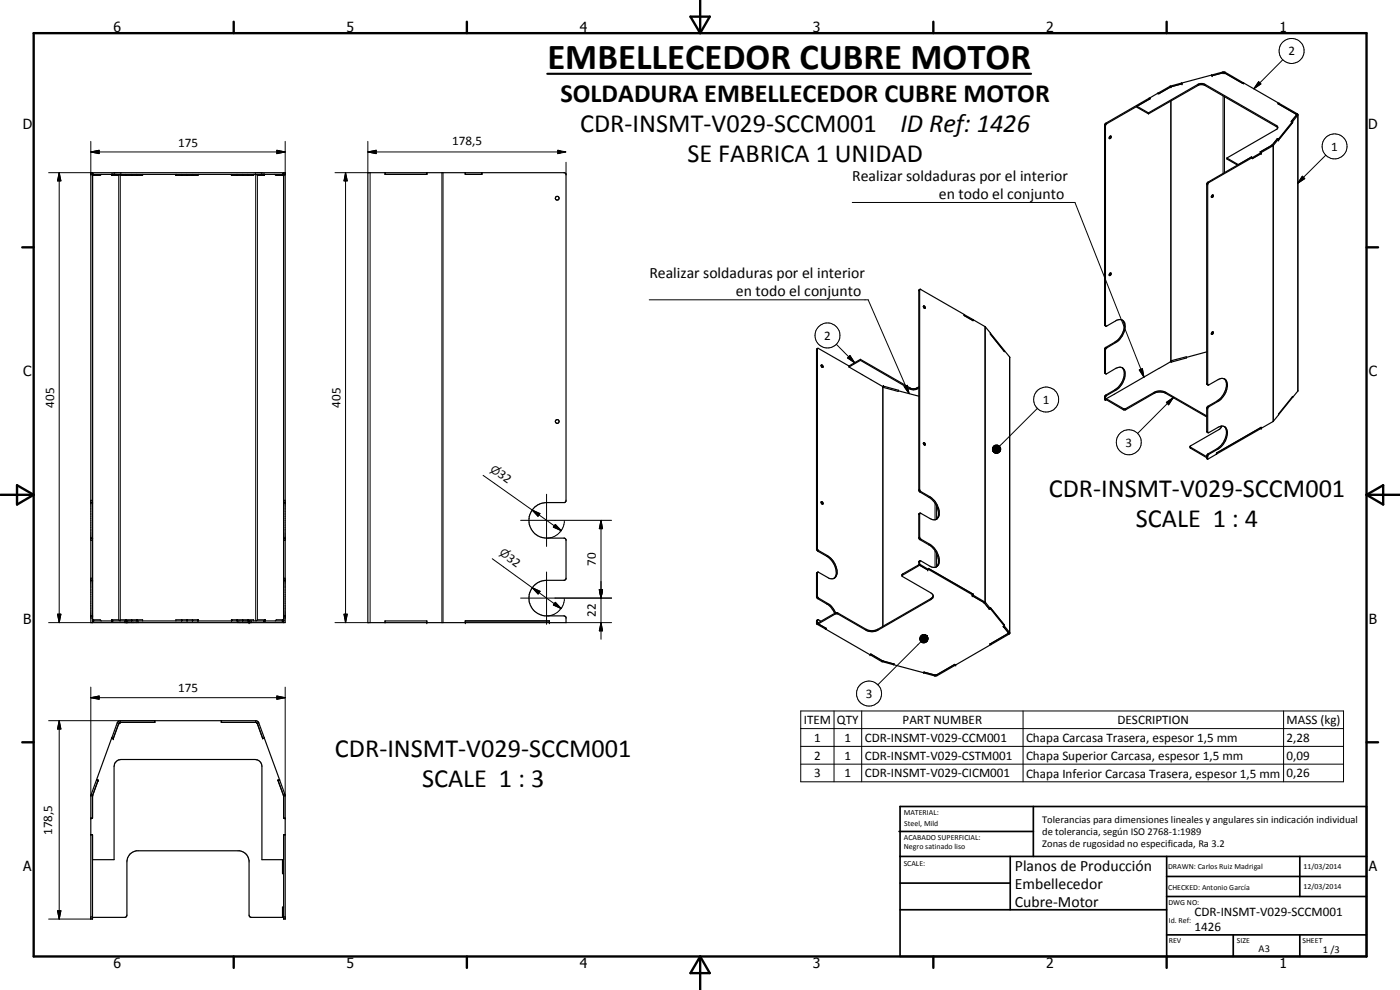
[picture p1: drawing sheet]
<svg xmlns="http://www.w3.org/2000/svg" width="420mm" height="297mm" viewBox="0 0 420 297" stroke-linecap="round" stroke-linejoin="round" font-family="sans-serif">
<g fill="none" stroke="#000" stroke-width=".35">
<path d="M341.2 31.9v.3l3.5 2M341.2 31.9l3.5 2M344.7 33.9l15-8.7 1.2-.1 .7 .2 21.4 12.3 .4 .3v.5M344.7 34.2l15-8.7 1.2-.1 .7 .3 21.6 12.3 .2 .4M344.7 33.9v.3M344.9 29.5l-13 7.5-.4 .5v60.1l.4 .2M344.9 29.5l.3 .1-13.1 7.5-.3 .7v60M344.9 29.5l.3 .1-4 2.3M347.5 27.9l.3 .2M347.5 27.9l-2.6 1.6M351.4 26l-3.6 2.1M354.6 24.9a15.5 15.5 0 0 0-7.1 3"/>
<path d="M354.6 24.9l.1 .2-3.3 .9M354.6 24.9v.1M363.6 22.5l3.5-.9h.5l5.6 3.3-.3 .1M363.6 22.5l-9 2.4M367.1 21.8l-3.3 .9-.2-.2M367.1 21.8h.3M367.4 21.8l5.5 3.2M372.9 25l.3-.1 10.6 6.1M383.4 38.4l-.4 .5-14.8 8.5M383.8 31l5.7 3.4M383.8 31l-.2 .1 5.6 3.3M387.9 36.8h.1"/>
<path d="M387.9 36.5l-4.2 5.2M387.9 36.5v.3l-4.2 5.2M387.9 36.8l-4.2 5.2M389.1 34.3l.1 .2M389.2 34.5l-1.6 1.9 .3 .1M389.5 34.4v82.8l-1.6 2.1M389.5 34.4l-1.6 2.1M27.3 51.8h58.3v135h-58.3zM27.8 51.8v135M27.8 52.3h57.3M27.8 52.3v.3M28.1 52.3l-.3 .3"/>
<path d="M30.4 52.3l-.3 .3h-2.3M33.5 52.3v.3M33.8 52.3l-.3 .3M34.2 51.8v.5M36 52.3l-.4 .3h-2.1M36.1 52.3v.3h6.7v-.3M52.8 52.3v.3h6.7v-.3M69.5 52.3v.3h6.6v-.3M76.9 52.3l.3 .3h2.2M78.6 51.8v.5M79.1 52.3l.3 .3M79.4 52.3v.3"/>
<path d="M82.5 52.3l.3 .3h2.3l-.4-.3M84.8 52.3l.3 .3M85.1 51.8v135M110.4 51.8h59l.4 .3 .1 98.2-.5 .5h-5.4a5.3 5.3 0 0 0-5.3 5.3 5.3 5.3 0 0 0 5.3 5.4h5.4l.5 .5-.1 11.8-.4 .3h-5.4a5.3 5.3 0 0 0-5.3 5.1 5.3 5.3 0 0 0 4.8 5.6h5.9l.5 .5v1.5h-59.5zM115.6 51.8v.5h12.5v-.5M115.6 51.8v.5M139.6 51.8v.5h5v-.5M333 41l.4-.1v.4l-.4 .3zM333.2 40.9l-.3 .5M363.8 58.5h.3v.3l-.4 .5-.2-.4zM363.9 58.5l-.4 .6M368.2 47.4l3.4 2"/>
<path d="M368.2 47.4v.3l3.2 1.8M375.6 47.1l-13.1 7.6-.3 .5v59.9l.3 .4M375.6 47.1l.2 .2M375.6 47.1l.3 .2M375.8 47.3l-13 7.5-.4 .5 .2 60.2M375.8 47.3v.3M375.8 47.5l.1 .1M375.9 47.3v.3M378.2 45.6l.3 .2M378.2 45.6h.1M378.5 45.8v.3M378.5 46.1l-2.7 1.5"/>
<path d="M378.5 46.1l-2.6 1.5M378.5 45.8l-2.6 1.5M381.8 43.6l-3.6 2M383.4 41.6l-1.6 2M383.4 41.6l.3 .1M383.7 41.7a9.7 9.7 0 0 1-5.2 4.1M383.7 41.7v.3M276.1 86.8l-.4 .2v60.2l.3 .3 2.8 1.7a5.6 5.6 0 0 1 2.5 6.2M276.1 86.8l-.1 60.2 .3 .5 2.8 1.6a5.6 5.6 0 0 1 2.5 6.2l-.2 .2M276.1 86.8l13.3 7.6M277.1 92l.2-.3 .2 .2 .2 .3-.2 .3M277.1 92l.4 .5"/>
<path d="M277.1 91.9l.3 .6M289.4 94.4l2.6 1.5v.3l-2.6-1.5zM292 95.9h.1M292 95.9a9.4 9.4 0 0 1 5.3 4v.4l4.1 5.2M297.3 100l4.1 5.2M333 82.1l.4-.1-.2 .7-.3-.1zM333.2 81.9l-.3 .6M336.7 96a2.53 2.53 0 0 1 .8 3.2 6.1 6.1 0 0 1-2.7 3.6l-3 1.9v7.4M336.8 96l-.9-.1-.7 .2-3.4 1.7M336.8 96l.2 .1M336.9 96.2a4.6 4.6 0 0 1-1 5.3l-1.3 1.2-3.1 1.9v7.3l.5 .3 2.8-1.7 1.1-.3 .9 .1M363.8 99.6h.3v.3l-.5 .4-.1-.3z"/>
<path d="M363.9 99.6l-.4 .6M245.4 104.5l-.3 .3v60l.3 .6 2.7 1.5a5.4 5.4 0 0 1 2.5 6.2l-.3 .5M245.4 104.5l-.1 60.2 .3 .5 2.8 1.6a5.8 5.8 0 0 1 2.6 5.9 1.62 1.62 0 0 1-2.6 .6l-2.8-1.6-.3 .1v7.2l.3 .5 3.5 2 1 1.1 .7 1.3M245.4 104.5l9.4 5.3M246.4 109.6l.4 .6M246.5 109.5a.39 .39 0 0 1 .5 .2 .39 .39 0 0 1-.2 .5l-.3-.2zM254.8 110.1l10.2 5.9M254.8 109.8v.3M258.2 107.8l-3.4 2M258.2 108.1l-3.4 2M258.2 107.8l14.9 8.6a2.46 2.46 0 0 0 2.6-.3M258.2 108.1l14.9 8.6a2.59 2.59 0 0 0 2.6-.3"/>
<path d="M258.2 107.8v.3M265 116v.2M265.1 115.9l4.6 1.2-.2 .3-4.5-1.2M265.1 115.9l-.1 .3M265.1 115.9l-.1 .1M269.6 117.3l6.1 1.6M297.3 100.2l4.1 5.3M301.4 105.2l1.7 2v82.8l-5.7 3.4-.3-.1M301.4 105.2v.3M332 119.9l-.2 .2M332 119.6l5.3 3.1h.4l8.7-5a3.8 3.8 0 0 1 3.5 0l12.3 7.1M332 119.9l5.1 3 .6 .1 8.7-5a3.8 3.8 0 0 1 3.5 0l12.3 7.1"/>
<path d="M332 119.6v.3M336.7 110.3a3.6 3.6 0 0 1 0 4.3l-1.4 1.9-3.7 2.2-.1 1.2 .3 .2M336.8 110.3a3.3 3.3 0 0 1 .2 4.5l-1.5 1.8-3.5 2.1-.2 1.4M347.8 110.5l-15.8 9.1M351.4 108.2l4.6-1.1 .1 .3-4.5 1.2M351.4 108.2l.2 .4M351.5 108.5l-3.7 2.1M362.2 105.6l-6.1 1.6M367.4 113.7l.2 .1M367.6 113.8a4.9 4.9 0 0 1-1.3 5.7l-4.1 2.7v7.3l.3 .3M367.7 113.8a4.2 4.2 0 0 1-.9 5.5l-.9 .9-3.4 2.1 .1 7.5M367.7 113.8l-.9-.3-.6 .1-3.6 1.9"/>
<path d="M387.9 119.3h.1M387.9 119.3l-4.2 5.2M387.9 119.3v-.3l-4.2 5.2v.3M277.1 133l.3 .5M277.1 132.9l.4 .7M277.2 132.8l-.1 .1M277.2 132.8l.5 .3-.2 .5M357.2 134l5 3M357.2 134v.5l5 2.8M365.1 136.3l-2.7 1.5M365.1 136.2h.1M366.5 127.9v.2"/>
<path d="M366.6 127.8a1.79 1.79 0 0 1 1.7 2.5 6.4 6.4 0 0 1-2.8 4.4l-2.7 1.6-.4 .5v1M366.6 127.8l-4 2M366.6 127.8l-.6 1-8.8 5.2M367.4 127.9a4 4 0 0 1-.6 5.2l-1.5 1.5-2.9 1.7-.2 .5v.8l.2 .2M378.5 128.5v-.3l-13.4 7.7v.4M378.5 128.5l-13.4 7.7M383.7 124.5a9.9 9.9 0 0 1-5.2 4M27.3 150.8h.5M85.1 150.8h.5M246.4 150.7l.4 .6M246.5 150.5a.39 .39 0 0 1 .5 .3 .39 .39 0 0 1-.2 .5l-.3-.3zM276.1 154l-.4 .2 .1 7.4 3 1.9a5.6 5.6 0 0 1 2.5 6.2l-.2 .3"/>
<path d="M276.1 154l-.1 7.3 .3 .5 2.8 1.5a5.8 5.8 0 0 1 2.5 6.3l-.6 .5M276.1 154l3.3 1.7a1.6 1.6 0 0 0 2-.2M281.3 155.4l-.3 .5M27.3 174.1h.5M27.3 161.5h.5M85.1 174.1h.5M85.1 161.5h.5M245.4 171.7l-.3 .3v7.2l.3 .4 3.8 2.4 1.3 2M275.7 169.5l2.7 1.5 .3-.1M275.7 169.5l-4.9 2.8-.1 .5 8.6 5.1a1.08 1.08 0 0 1 .8 1 1.08 1.08 0 0 1-.8 1l-15.9 9.2a3.8 3.8 0 0 1-3.5 0l-8.6-5-.6 .1-5.1 3M276 169.3v-1h.3l3.4 1.9 1.3-.1M276 169.3l2.6 1.6"/>
<path d="M276 169.3l-.3 .2M276.1 168.3l-.4 .1v1.1M278.4 171l-2.4-1.4-5.3 3.1M278.6 170.6v.3M278.6 170.6l13.4 7.7M278.6 170.6h.1M278.7 170.9l13.3 7.7M280.1 178.7l-.8 .9-15.9 9.2a3.8 3.8 0 0 1-3.5 0l-8.5-4.9h-.7M281.2 170l-.2 .1M292 178.3v.3M292 178.6l3.7 2.1 1.6 1.9-.4 .1M292 178.6l-.3 .1 3.6 2.1"/>
<path d="M292 178.3h.1M27.3 184.8h.5M27.8 186.3h57.3M27.8 186v.3M27.8 186h2.3l.3 .3M27.8 186l.3 .3M33.5 186v.3M33.5 186h2.1l.4 .3M33.5 186l.3 .3M36.1 186.3v-.3h6.7v.3M38.1 186.3v.5M52.8 186.3v-.3h6.7v.3"/>
<path d="M69.5 186.3v-.3h6.6v.3M74.7 186.3v.5M79.5 186l-.3 .3M79.5 186v.3M79.5 186h-2.3l-.3 .3M82.6 186.3l.3-.3h2.2l-.4 .3M85.1 184.8h.5M85.1 186l-.3 .3M115.6 186.8v-.5h12.5v.5M115.6 186.3v.5M139.6 186.8v-.5h25.3v.5M245.1 187.2l2.6 1.5"/>
<path d="M245.3 187l-.2 .2M245.3 187l2.7 1.6M245.4 186l1 .4M245.4 186l-.3 .3v.9M245.4 186l-.1 1M245.6 187.2l2.4 1.4M247.7 188.7l13.4 7.7 .3-.1M247.7 188.7h.1M248 188.6l-.3 .1M250.7 183.9l-5.1 3v.3M261.4 196.3l-.3 .1a14.3 14.3 0 0 0 7 3M261.4 196.3l3.5 2"/>
<path d="M261.4 196.3l3.6 2M264.9 198.3l3.4 1M265 198.3l3.3 .9M268.2 199.4l9 2.4M268.2 199.4h.1M268.3 199.2v.1M268.3 199.3l-.2 .1M268.3 199.2l-.1 .2M286.5 199.4l-5.5 3.2M286.5 199.3l-5.7 3.3M286.5 199.3v.1M286.5 199.4l.3 .1"/>
<path d="M286.5 199.3l.3 .2M286.8 199.5l-6 3.3-3.6-.9M295.2 180.7l.1 .1M295.3 180.8l1.6 1.9M295.3 180.8l1.6 2M296.9 182.7v.1M297.1 193.3l.2 .1M297.1 193.2v.1M297.3 182.7v-.4l4.1 5.3M297.3 182.4l4.1 5.1M297.3 182.7l-.4 .1M297.3 182.7l4.1 5.2"/>
<path d="M297.3 193.4h.1M297.3 193.4l-10.5 6.1M301.4 187.9l1.7 2M301.4 187.9l-.3 .1 1.6 1.9M301.4 187.5v.4M301.4 187.9l-.3 .1 1.5 1.8-.1 .3M302.6 189.8l.1 .2-5.6 3.3M36.1 216.7l-.1 .1M46.4 216.2l.1 .5-10.7 .1-1.8 4.8-.4-.2M66.4 216.2v.5l10.6 .1M66.5 216.2v.5M77 216.8l.2 .2"/>
<path d="M77 216.8l.2 .3M77.2 217.1l1.7 4.5M277.2 201.8v.1M277.3 201.7l3.4 .9M277.3 201.7l-.1 .2M277.3 201.7l-.1 .1M280.7 202.6h.1M281 202.5l-.2 .1M29 233.9l.5 .2-1.7 4.7v6.7h-.5M33.5 221.4l-6.2 17.2v37.2h.5v-25.4h-.5M33.6 221.4l1.6-4.5 .4-.5 .5-.2 41.1 .2 .5 .5 7.9 21.7v37.2h-.5v-25.4h.5M33.6 221.4h-.1"/>
<path d="M78.9 221.6h.1M79.3 221.4h.1M79.3 221.4l-.4 .2M83.4 234.1l.5-.2-.5 .2M83.4 234.1h.1M83.4 234.1l1.7 4.6M83.4 234.1l1.7 4.5M85 238.6h.1M85.1 238.6v6.9h.5M27.3 250.5h.5M27.8 257.9h6.4v-28a2.16 2.16 0 0 1 2.1-2h40.3a2.09 2.09 0 0 1 2 2v28h6.5M84.8 257.9v4.2h.3"/>
<path d="M85.1 250.5h.5M27.8 275.3h9.6l.6-.4 .1-16.3a3.4 3.4 0 0 1 2.9-3.3h30.9a3.4 3.4 0 0 1 2.8 2.8l.1 16.8 .6 .4h9.7M85.1 272.2h-.3v3.1"/>
<circle cx="167.2" cy="59.5" r=".55"/>
<circle cx="167.2" cy="126.5" r=".56"/>
</g>
<g fill="none" stroke="#000" stroke-width=".3">
<path d="M385 17.9l-8.7 8.7M331.5 37.6l.3 .2M331.9 37l.2 .1M351.1 25.9l.3 .1M351.3 25.8l.1 .2M351.4 26h.1M351.4 30.4v78.1M351.4 30.3v78.2M359.5 25.3v.4M361.6 25.3v.4M366.9 21.6l.2 .2M367.1 21.8h.1"/>
<path d="M367.1 28.7v23.3M367.5 21.8h.1M367.5 29v22.8M367.7 21.7l-.2 .1M377.7 24.5l.7 .7-2.1 1.4zM383 37.6v.4M389 34.3h.1M389.1 34.5h.1M389.1 34.5l.4 .1v82.8M389.3 34.1l-.3 .2M14.6 51.8h13.2M17.8 51.8l.5 2.5h-1z"/>
<path d="M17.8 51.8v135M27.3 45.6l2.4-.5v1zM27.3 42.4v10.1h.5M27.3 45.6h58.3M27.8 52.3h.3l-.3 .3zM27.8 52.6l.3-.3h-.3v134h.3l-.3-.3M33.5 52.3h.3l-.3 .3zM35.6 52.6v133.4M36.1 52.6v133.4M36.3 51.8v.5M37.8 52.3v.3M39.4 52.3v.3"/>
<path d="M41.1 52.3v.3M52.9 52.3v.3M54.5 52.3v.3M56.1 52.3v.3M57.7 52.3v.3M71.2 52.3v.3M72.8 52.3v.3M74.4 52.3v.3M76.1 52.3v.3M76.6 51.8v.5M76.7 52.3v134M77.2 52.6v133.4"/>
<path d="M79.1 52.3h.3v.3zM83.1 45.1l2.5 .5-2.5 .5zM84.7 52.3h.4v.3zM84.8 52.3h.3v.3zM84.8 52.3l.3 .3v-.3h-.4l.4 .3M85.1 52.3v134M85.6 42.4v10.1h-.5M103.7 51.8l.5 2.5h-1zM103.7 51.8v135M110.4 45.6l2.5-.5v1zM110.4 42.4v9.4h-9.9M110.4 45.6h57.7"/>
<path d="M111.1 51.8v135M132.6 51.8v135M133 51.8v135M167.4 45.1l2.5 .5-2.5 .5zM168.1 45.3l-.7-.2v1l.7-.2M169.9 48.7v3.8M362.2 55.2l.2 .2M362.5 54.7l.3 .1M381.8 43.6l.2 .1v82.8M381.8 43.5h.1M381.8 43.5l.4 .1v82.8M390.9 52.9l.7 .7-2.1 1.4z"/>
<path d="M397.9 46.6l-8.4 8.4M255.8 60.7h66.8l20.7 52.5M194.8 90h65.8l12.2 28.1M276 87l-.3 .2M295.6 98v82.6l-.3 .2M295.7 98.1v82.6l-.3 .1M331.5 97.5l.3 .1M245.3 104.8l-.2 .1M251 103.3l5.5 5.5M254.4 107.4l.7-.7 1.4 2.1zM255.1 106.7l1.4 2.1-2.1-1.4zM264.9 116v72"/>
<path d="M265 116.2l.1-.3-.1 72M265.1 115.9l-.1 .3zM271.3 116l1-.4 .5 2.5zM273.1 116.4v.3M275.2 116.4v.3M303 107.1v82.6l-.3 .2M331.5 119.1l.3 .2M331.5 111.8l.3 .1M331.5 104.8l.3 .2M331.9 118.5l.2 .2M331.9 104.2l.2 .2M334.6 117l.2 .1"/>
<path d="M334.6 102.7l.2 .1M341.9 111l.9-.4 .5 2.6zM346.4 117.7v.3M349.9 117.7v.3M352.1 119.3l-10.7 10.7M362.2 115.1l.2 .2M297.8 134.7l.4 .9zM297.8 134.9l.4 .7zM297.9 134.4l.3 1.2zM297.9 135.2l.3 .4zM298 134.2l.2 1.4-.3-1.2zM298 135.4l.2 .2z"/>
<path d="M298.1 133.9l.3-.2-.2 1.9zM298.1 133.9l.1 1.7zM298.2 135.6l.5 .3zM298.2 135.6l.7 .4zM298.2 135.6l1 .4zM298.2 135.6l1.3 .3-.3 .1zM298.2 135.6l1.5 .2zM298.2 135.6l1.7 .1-.2 .1zM298.2 135.6l1.9-.1-.2 .2zM298.2 135.6l2.1-.3-.2 .2zM298.2 135.6l2.1-.6v.3zM298.2 135.6l2.1-.9v.3z"/>
<path d="M298.2 135.6l2.1-1.1v.2zM298.2 135.6l2-1.4 .1 .3zM298.2 135.6l1.8-1.6 .2 .2zM298.4 133.7l.2-.1-.4 2zM298.6 133.6l.3-.1-.7 2.1zM298.9 133.5h.2l-.9 2.1zM299.1 133.5h.3l-1.2 2.1zM299.4 133.5l.2 .1-1.4 2zM299.6 133.6l.3 .2-1.7 1.8zM299.9 133.8l.1 .2-1.8 1.6zM311.4 122.5l-11.4 11.4M337.1 122.6v.3"/>
<path d="M337.9 122.6v.3M350 120.7l2.1-1.4-1.4 2.2zM357.3 134.2v.3M362.2 136.8l.2 .1M362.2 129.5l.2 .1M362.2 122.5l.2 .1M362.5 136.2l.3 .1M362.5 121.9l.3 .1M365.3 134.6l.2 .1M365.3 120.3l.2 .1M27.3 150.1h.5M85.1 150.1h.5"/>
<path d="M145 142.6l23.4 16.6M156.2 156.1h27.3M159.7 153l2.3 1.1-.6 .8zM164 148.3v15.7M166.7 157.4l1.7 1.8-2.3-1zM169.4 156.3a5.3 5.3 0 0 1-5.2 5.2M180.4 156.1l.4 2.5h-.9zM180.4 156.1v35.7M276 154.2l-.3 .1M276 146.9l-.3 .1M276.3 147.5l-.2 .1M279.1 149.1l-.3 .1"/>
<path d="M280.6 151v5M281 151.7v4.1M27.3 173.5h.5M27.3 162.1h.5M85.1 173.5h.5M85.1 162.1h.5M147.7 167.6l12 8.7M156.2 179.5h27.3M159.7 176.3l2.4 1.1-.6 .8zM159.7 176.3l8.7 6.3M164 171.6v15.7M169.4 179.6l-.3 1.6-.8 1.4"/>
<path d="M179.9 177h.9l-.4 2.5zM245.3 178.9l-.2 .1M245.3 171.9l-.2 .2M245.3 164.6l-.2 .1M245.6 179.5l-.2 .1M245.6 165.2l-.2 .2M248.4 166.8l-.3 .1M270.8 172.3v.3M276 168.5l-.3 .2M276 161.2l-.3 .1M276.3 161.8l-.2 .1M279.1 163.3l-.3 .2"/>
<path d="M279.3 179.6v.3M280.6 165.3v4.9M281 166v4.1M14.6 186.8h13.2M17.3 184.3h1l-.5 2.5zM27.3 185.5h.5M27.8 186l.3 .3h-.3zM33.5 186l.3 .3h-.3zM37.4 186.3v.5M37.8 186v.3M39.4 186v.3M41.1 186v.3"/>
<path d="M41.4 186.3v.5M54.5 186v.3M56.1 186v.3M57.7 186v.3M59.4 186v.3M69.5 186v.3M71.2 186v.3M71.4 186.3v.5M72.8 186v.3M74.4 186v.3M75.4 186.3v.5M79.5 186v.3h-.3z"/>
<path d="M84.7 186.3l.4-.3v.3zM84.8 186.3l.3-.3v.3zM85.1 186l-.4 .3h.4v-.3l-.3 .3M85.1 185.5h.5M100.5 186.8h9.9M103.2 184.3h1l-.5 2.5zM166.7 180.7l1.7 1.9-2.3-1.1zM168.3 182.6a5.3 5.3 0 0 1-4.1 2.2M169.9 186.8h13.6M180.4 186.8l.4 2.5h-.9zM245.3 186.2l-.2 .2M248.4 181.1l-.3 .1"/>
<path d="M250.7 183.9v.3M251.4 183.9v.3M259.9 188.8v.3M263.4 188.8v.3M264.9 198.3l-.3 .2M264.9 198.3h.1M265 198.3l-.1 .2M276 191.7l2.2-.9-2.2 1.1zM276 191.4l2.2-.6-2.2 .9zM276 191.9l2.2-1.1-2.1 1.4zM276.1 191.1l2.1-.3-2.2 .6zM276.1 192.2l2.1-1.4-1.9 1.6z"/>
<path d="M276.3 190.9l1.9-.1-2.1 .3zM276.3 192.4l1.9-1.6-1.7 1.8zM276.4 192.5l-13 13M276.4 190.7l.2-.2 1.6 .3zM276.4 190.7l1.8 .1-1.9 .1zM276.6 190.5l1.6 .3zM276.9 190.5l1.3 .3zM277.1 190.4l1.1 .4zM277.4 190.4l.8 .4zM277.7 190.5l.5 .3zM278.2 190.8l-1.5 2-.2-.2zM278.2 190.8l-1.3 2.1-.2-.1z"/>
<path d="M278.2 190.8l-1 2.1h-.3zM278.2 190.8l-.7 2.1h-.3zM278.2 190.8l-.4 2-.3 .1zM278.2 190.8l-.2 1.9-.2 .1zM278.2 190.8v1.7l-.2 .2zM278.2 190.8v1.7zM278.2 190.8l.3 1.2-.2 .3zM278.2 190.8l.3 1.2zM278.2 190.8l.3 1zM278.2 190.8l.3 .7zM278.2 190.8l.2 .4zM278.2 190.8l.1 .2z"/>
<path d="M295.3 180.8h.1M302.6 190.1l.2 .1M302.6 189.7v.1M302.6 190v.1M14.6 216.2h31.9M17.8 216.2l.5 2.5h-1zM17.8 216.2v59.6M27.3 209.3l2.4-.5v1zM27.3 206.2v32.6h.5M27.3 209.3h58.3M35.2 216.9l.4 .2M36.1 216.2v.5"/>
<path d="M76.7 216.2v.5M77.7 216.9l-.5 .2M83.1 208.8l2.5 .5-2.5 .5zM85.6 206.2v32.6h-.5M240.3 213.3h162.9v21.3h-162.9zM240.3 218.6h162.9M250.3 213.3v21.3M258.6 213.3v21.3M280.6 202.6h.1M280.6 202.6l-.2 .2M281 202.5l.3 .2M281 202.5h.1"/>
<path d="M307 213.3v21.3M385.2 213.3v21.3M27.3 238.5l.5 .1M85.5 238.5l-.4 .1M240.3 223.9h162.9M240.3 229.3h162.9M14.6 275.8h12.7M17.3 273.3h1l-.5 2.5zM27.3 275.1h.5M85.1 275.1h.5"/>
<circle cx="387.6" cy="15.3" r="3.7"/>
<circle cx="400.5" cy="43.9" r="3.7"/>
<circle cx="248.3" cy="100.7" r="3.7"/>
<circle cx="314" cy="119.9" r="3.8"/>
<circle cx="338.8" cy="132.7" r="3.7"/>
<circle cx="260.8" cy="208.1" r="3.7"/>
</g>
<g fill="#000">
<circle cx="344.9" cy="29.5" r=".18"/>
<circle cx="347.5" cy="27.9" r=".18"/>
<circle cx="354.7" cy="25.1" r=".18"/>
<circle cx="363.6" cy="22.5" r=".18"/>
<circle cx="363.8" cy="22.7" r=".18"/>
<circle cx="373.2" cy="24.9" r=".18"/>
<circle cx="383.8" cy="31" r=".18"/>
<circle cx="387.6" cy="36.4" r=".18"/>
<circle cx="27.3" cy="51.8" r=".18"/>
<circle cx="27.8" cy="51.8" r=".18"/>
<circle cx="85.1" cy="52.6" r=".18"/>
<circle cx="85.1" cy="51.8" r=".18"/>
<circle cx="85.6" cy="51.8" r=".18"/>
<circle cx="128.1" cy="51.8" r=".18"/>
<circle cx="139.6" cy="51.8" r=".18"/>
<circle cx="144.6" cy="51.8" r=".18"/>
<circle cx="375.6" cy="47.1" r=".18"/>
<circle cx="378.5" cy="46.1" r=".18"/>
<circle cx="383.4" cy="41.6" r=".18"/>
<circle cx="383.7" cy="42" r=".18"/>
<circle cx="289.4" cy="94.4" r=".18"/>
<circle cx="297.3" cy="100" r=".18"/>
<circle cx="265" cy="116" r=".18"/>
<circle cx="301.4" cy="105.2" r=".18"/>
<circle cx="378.5" cy="128.5" r=".18"/>
<circle cx="27.3" cy="150.8" r=".18"/>
<circle cx="27.8" cy="150.8" r=".18"/>
<circle cx="85.1" cy="150.8" r=".18"/>
<circle cx="85.6" cy="150.8" r=".18"/>
<circle cx="27.3" cy="174.1" r=".18"/>
<circle cx="27.3" cy="161.5" r=".18"/>
<circle cx="27.8" cy="174.1" r=".18"/>
<circle cx="27.8" cy="161.5" r=".18"/>
<circle cx="85.1" cy="174.1" r=".18"/>
<circle cx="85.1" cy="161.5" r=".18"/>
<circle cx="85.6" cy="174.1" r=".18"/>
<circle cx="85.6" cy="161.5" r=".18"/>
<circle cx="278.4" cy="171" r=".18"/>
<circle cx="291.8" cy="178.7" r=".18"/>
<circle cx="27.3" cy="184.8" r=".18"/>
<circle cx="27.8" cy="184.8" r=".18"/>
<circle cx="74.7" cy="186.3" r=".18"/>
<circle cx="74.7" cy="186.8" r=".18"/>
<circle cx="85.1" cy="186" r=".18"/>
<circle cx="85.1" cy="184.8" r=".18"/>
<circle cx="85.6" cy="184.8" r=".18"/>
<circle cx="128.1" cy="186.8" r=".18"/>
<circle cx="139.6" cy="186.8" r=".18"/>
<circle cx="164.9" cy="186.8" r=".18"/>
<circle cx="261.1" cy="196.4" r=".18"/>
<circle cx="286.8" cy="199.5" r=".18"/>
<circle cx="301.1" cy="188" r=".18"/>
<circle cx="301.4" cy="187.6" r=".18"/>
<circle cx="35.6" cy="217.1" r=".18"/>
<circle cx="36.1" cy="216.7" r=".18"/>
<circle cx="277.3" cy="201.7" r=".18"/>
<circle cx="27.8" cy="238.6" r=".18"/>
<circle cx="29" cy="233.9" r=".18"/>
<circle cx="29.5" cy="234.1" r=".18"/>
<circle cx="34" cy="221.6" r=".18"/>
<circle cx="83.9" cy="233.9" r=".18"/>
<circle cx="85.1" cy="238.8" r=".18"/>
<circle cx="27.3" cy="245.5" r=".18"/>
<circle cx="85.6" cy="245.5" r=".18"/>
</g>
<g fill="#000">
<path d="M377.7 24.5l.7 .7-2.1 1.4zM17.8 51.8l.5 2.5h-1zM27.8 52.3h.3l-.3 .3zM27.3 45.6l2.4-.5v1zM33.5 52.3h.3l-.3 .3zM79.1 52.3h.3v.3zM83.1 45.1l2.5 .5-2.5 .5zM84.7 52.3h.4v.3zM84.8 52.3h.3v.3zM103.7 51.8l.5 2.5h-1zM110.4 45.6l2.5-.5v1zM167.4 45.1l2.5 .5-2.5 .5z"/>
<path d="M390.9 52.9l.7 .7-2.1 1.4zM255.1 106.7l1.4 2.1-2.1-1.4zM265.1 115.9l-.1 .3zM271.3 116l1-.4 .5 2.5zM341.9 111l.9-.4 .5 2.6zM298.2 135.6l.5 .3zM298.2 135.6l.7 .4zM298.2 135.6l1 .4zM298.2 135.6l1.3 .3-.3 .1zM298.2 135.6l1.5 .2zM298.2 135.6l1.7 .1-.2 .1zM298.2 135.6l1.9-.1-.2 .2z"/>
<path d="M298.2 135.6l2.1-.6v.3zM298.2 135.6l2.1-.9v.3zM298.2 135.6l2.1-1.1v.2zM298.2 135.6l2-1.4 .1 .3zM298.2 135.6l1.8-1.6 .2 .2zM299.9 133.8l.1 .2-1.8 1.6zM299.6 133.6l.3 .2-1.7 1.8zM299.4 133.5l.2 .1-1.4 2zM299.1 133.5h.3l-1.2 2.1zM298.9 133.5h.2l-.9 2.1zM298.6 133.6l.3-.1-.7 2.1zM298.1 133.9l.3-.2-.2 1.9z"/>
<path d="M298.1 133.9l.1 1.7zM298 134.2l.2 1.4-.3-1.2zM297.9 134.4l.3 1.2zM297.8 134.7l.4 .9zM297.8 134.9l.4 .7zM297.9 135.2l.3 .4zM298 135.4l.2 .2zM350 120.7l2.1-1.4-1.4 2.2zM159.7 153l2.3 1.1-.6 .8zM166.7 157.4l1.7 1.8-2.3-1zM180.4 156.1l.4 2.5h-.9zM159.7 176.3l2.4 1.1-.6 .8z"/>
<path d="M179.9 177h.9l-.4 2.5zM17.3 184.3h1l-.5 2.5zM27.8 186l.3 .3h-.3zM33.5 186l.3 .3h-.3zM79.5 186v.3h-.3zM84.7 186.3l.4-.3v.3zM84.8 186.3l.3-.3v.3zM103.2 184.3h1l-.5 2.5zM166.7 180.7l1.7 1.9-2.3-1.1zM180.4 186.8l.4 2.5h-.9zM277.7 190.5l.5 .3zM277.4 190.4l.8 .4z"/>
<path d="M277.1 190.4l1.1 .4zM276.9 190.5l1.3 .3zM276.6 190.5l1.6 .3zM276.4 190.7l.2-.2 1.6 .3zM276.4 190.7l1.8 .1-1.9 .1zM276.1 191.1l2.1-.3-2.2 .6zM276 191.4l2.2-.6-2.2 .9zM276 191.7l2.2-.9-2.2 1.1zM276 191.9l2.2-1.1-2.1 1.4zM276.1 192.2l2.1-1.4-1.9 1.6zM276.3 192.4l1.9-1.6-1.7 1.8zM278.2 190.8l-1.5 2-.2-.2z"/>
<path d="M278.2 190.8l-1.3 2.1-.2-.1zM278.2 190.8l-1 2.1h-.3zM278.2 190.8l-.7 2.1h-.3zM278.2 190.8l-.4 2-.3 .1zM278.2 190.8v1.7l-.2 .2zM278.2 190.8v1.7zM278.2 190.8l.3 1.2-.2 .3zM278.2 190.8l.3 1.2zM278.2 190.8l.3 1zM278.2 190.8l.3 .7zM278.2 190.8l.2 .4zM278.2 190.8l.1 .2z"/>
<path d="M17.8 216.2l.5 2.5h-1zM27.3 209.3l2.4-.5v1zM83.1 208.8l2.5 .5-2.5 .5zM17.3 273.3h1l-.5 2.5z"/>
</g>
<g fill="none" stroke="#000" stroke-width=".71">
<path d="M10.1 9.9h400v277.1h-400zM70.1 6.5v3.4M140.1 6.5v3.4M207.2 5h5.8l-2.9 4.9zM210.1 0v9.9M280.1 6.5v3.4M350.1 6.5v3.4M6.7 74.2h3.4M410.1 74.2h3.5M.1 148.5h10M5.1 145.6l5 2.9-5 2.9zM410.1 148.5h10"/>
<path d="M410.1 148.5l5-2.9v5.8zM6.7 222.7h3.4M410.1 222.7h3.5M70.1 287v3.4M140.1 287v3.4M210.1 287v10M210.1 287l2.9 5h-5.8zM280.1 287v3.4M350.1 287v3.4"/>
</g>
<g fill="none" stroke="#000" stroke-width=".51">
<path d="M269.8 249.5h40.3M270.1 242h140v45h-140zM270.1 257h140M303.2 257v16M310.1 242v15M350.1 257v30M390.1 257v12M270.1 265h33.1M270.1 273h80M350.1 269h60M350.1 263h60M350.1 280.5h60"/>
<path d="M370.1 280.5v6.5M390.1 280.5v6.5"/>
</g>
<path d="M164.2 22.1h145.2" fill="none" stroke="#000" stroke-width=".63"/>
<path d="M298.2 135.4h2.1M298.4 133.6v2M276.1 190.9h2.1M278 190.8v2" fill="none" stroke="#000" stroke-width=".38"/>
<text font-size="11" x="164.3" y="20.6">EMBELLECEDOR CUBRE MOTOR</text>
<g font-size="7.9">
<text x="168.2" y="30.6">SOLDADURA EMBELLECEDOR CUBRE MOTOR</text>
<text x="174.1" y="39.7">CDR-INSMT-V029-SCCM001</text>
<text x="270.2" y="39.7">ID Ref: 1426</text>
<text x="206.3" y="48.6">SE FABRICA 1 UNIDAD</text>
<text x="314.7" y="149.2">CDR-INSMT-V029-SCCM001</text>
<text x="340.9" y="158.2">SCALE 1 : 4</text>
<text x="100.5" y="227">CDR-INSMT-V029-SCCM001</text>
<text x="126.6" y="236">SCALE 1 : 3</text>
</g>
<g font-size="4.7">
<text x="255.8" y="54.2">Realizar soldaduras por el interior</text>
<text x="281.8" y="59.6">en todo el conjunto</text>
<text x="194.9" y="83.4">Realizar soldaduras por el interior</text>
<text x="220.8" y="88.8">en todo el conjunto</text>
<text x="304.6" y="261.2">Planos de Producción</text>
<text x="304.6" y="266.6">Embellecedor</text>
<text x="304.6" y="272">Cubre-Motor</text>
</g>
<g font-size="4.2">
<text x="34" y="9.6">6</text>
<text x="104" y="9.6">5</text>
<text x="174" y="9.6">4</text>
<text x="244" y="9.6">3</text>
<text x="314" y="9.6">2</text>
<text x="384" y="9.6">1</text>
<text x="6.8" y="38.7">D</text>
<text x="410.6" y="38.7">D</text>
<text x="7" y="112.9">C</text>
<text x="410.8" y="112.9">C</text>
<text x="7" y="187.1">B</text>
<text x="410.8" y="187.1">B</text>
<text x="7" y="261.4">A</text>
<text x="410.8" y="261.4">A</text>
<text x="34" y="290.4">6</text>
<text x="104" y="290.4">5</text>
<text x="174" y="290.4">4</text>
<text x="244" y="290.4">3</text>
<text x="314" y="290.4">2</text>
<text x="384" y="290.4">1</text>
</g>
<g font-size="3.9">
<text x="386.7" y="16.6">2</text>
<text x="53.5" y="44.1">175</text>
<text x="135.7" y="43.5">178,5</text>
<text x="399.5" y="45.2">1</text>
<text x="247.3" y="101.9">2</text>
<text x="16.2" y="122.3" transform="rotate(-90 16.2 122.3)">405</text>
<text x="102.2" y="122.3" transform="rotate(-90 102.2 122.3)">405</text>
<text x="313" y="121.2">1</text>
<text x="337.8" y="134">3</text>
<text x="149.2" y="143" transform="rotate(35 149.2 143)">32</text>
<text x="151.9" y="168" transform="rotate(36 151.9 168)">32</text>
<text x="178.8" y="169.8" transform="rotate(-90 178.8 169.8)">70</text>
<text x="178.8" y="185.2" transform="rotate(-90 178.8 185.2)">22</text>
<text x="53.5" y="207.8">175</text>
<text x="259.8" y="209.4">3</text>
<text x="241.2" y="217.2">ITEM</text>
<text x="251.2" y="217.3">QTY</text>
<text x="270.9" y="217.2">PART NUMBER</text>
<text x="335.4" y="217.3">DESCRIPTION</text>
<text x="386.1" y="217.3">MASS (kg)</text>
<text x="244.3" y="222.5">1</text>
<text x="244.3" y="227.9">2</text>
<text x="253.5" y="222.5">1</text>
<text x="253.5" y="227.9">1</text>
<text x="259.5" y="222.5">CDR-INSMT-V029-CCM001</text>
<text x="259.5" y="227.9">CDR-INSMT-V029-CSTM001</text>
<text x="307.9" y="222.6">Chapa Carcasa Trasera, espesor 1,5 mm</text>
<text x="307.9" y="228">Chapa Superior Carcasa, espesor 1,5 mm</text>
<text x="386.1" y="222.5">2,28</text>
<text x="386.1" y="227.9">0,09</text>
<text x="244.3" y="233.2">3</text>
<text x="253.5" y="233.2">1</text>
<text x="259.5" y="233.2">CDR-INSMT-V029-CICM001</text>
<text x="307.9" y="233.3">Chapa Inferior Carcasa Trasera, espesor 1,5 mm</text>
<text x="386.1" y="233.2">0,26</text>
<text x="15.7" y="250.5" transform="rotate(-90 15.7 250.5)">178,5</text>
<text x="358.5" y="275">CDR-INSMT-V029-SCCM001</text>
<text x="358.5" y="279.4">1426</text>
</g>
<g font-size="3.3">
<text x="146.9" y="141.4" transform="rotate(35 146.9 141.4)">n</text>
<text x="149.7" y="166.4" transform="rotate(36 149.7 166.4)">n</text>
</g>
<g font-size="3.1">
<text x="312.7" y="246.8">Tolerancias para dimensiones lineales y angulares sin indicación individual</text>
<text x="312.7" y="250.4">de tolerancia, según ISO 2768-1:1989</text>
<text x="312.7" y="254">Zonas de rugosidad no especificada, Ra 3.2</text>
<text x="377.7" y="285.6">A3</text>
<text x="397" y="285.9">1 /3</text>
</g>
<g font-size="2.4">
<text x="271.2" y="244.4">MATERIAL:</text>
<text x="271.3" y="252">ACABADO SUPERFICIAL:</text>
<text x="271.4" y="247.9">Steel, Mild</text>
<text x="271.3" y="254.6">Negro satinado liso</text>
<text x="271.2" y="259.7">SCALE:</text>
<text x="350.6" y="260.8">DRAWN: Carlos Ruiz Madrigal</text>
<text x="391.2" y="260.6">11/03/2014</text>
<text x="350.6" y="267.1">CHECKED: Antonio García</text>
<text x="391.2" y="266.7">12/03/2014</text>
<text x="350.6" y="271.4">DWG NO:</text>
<text x="350.8" y="276.9">Id. Ref:</text>
<text x="350.8" y="282.8">REV</text>
<text x="371.2" y="282.9">SIZE</text>
<text x="390.9" y="282.9">SHEET</text>
</g>
</svg>
